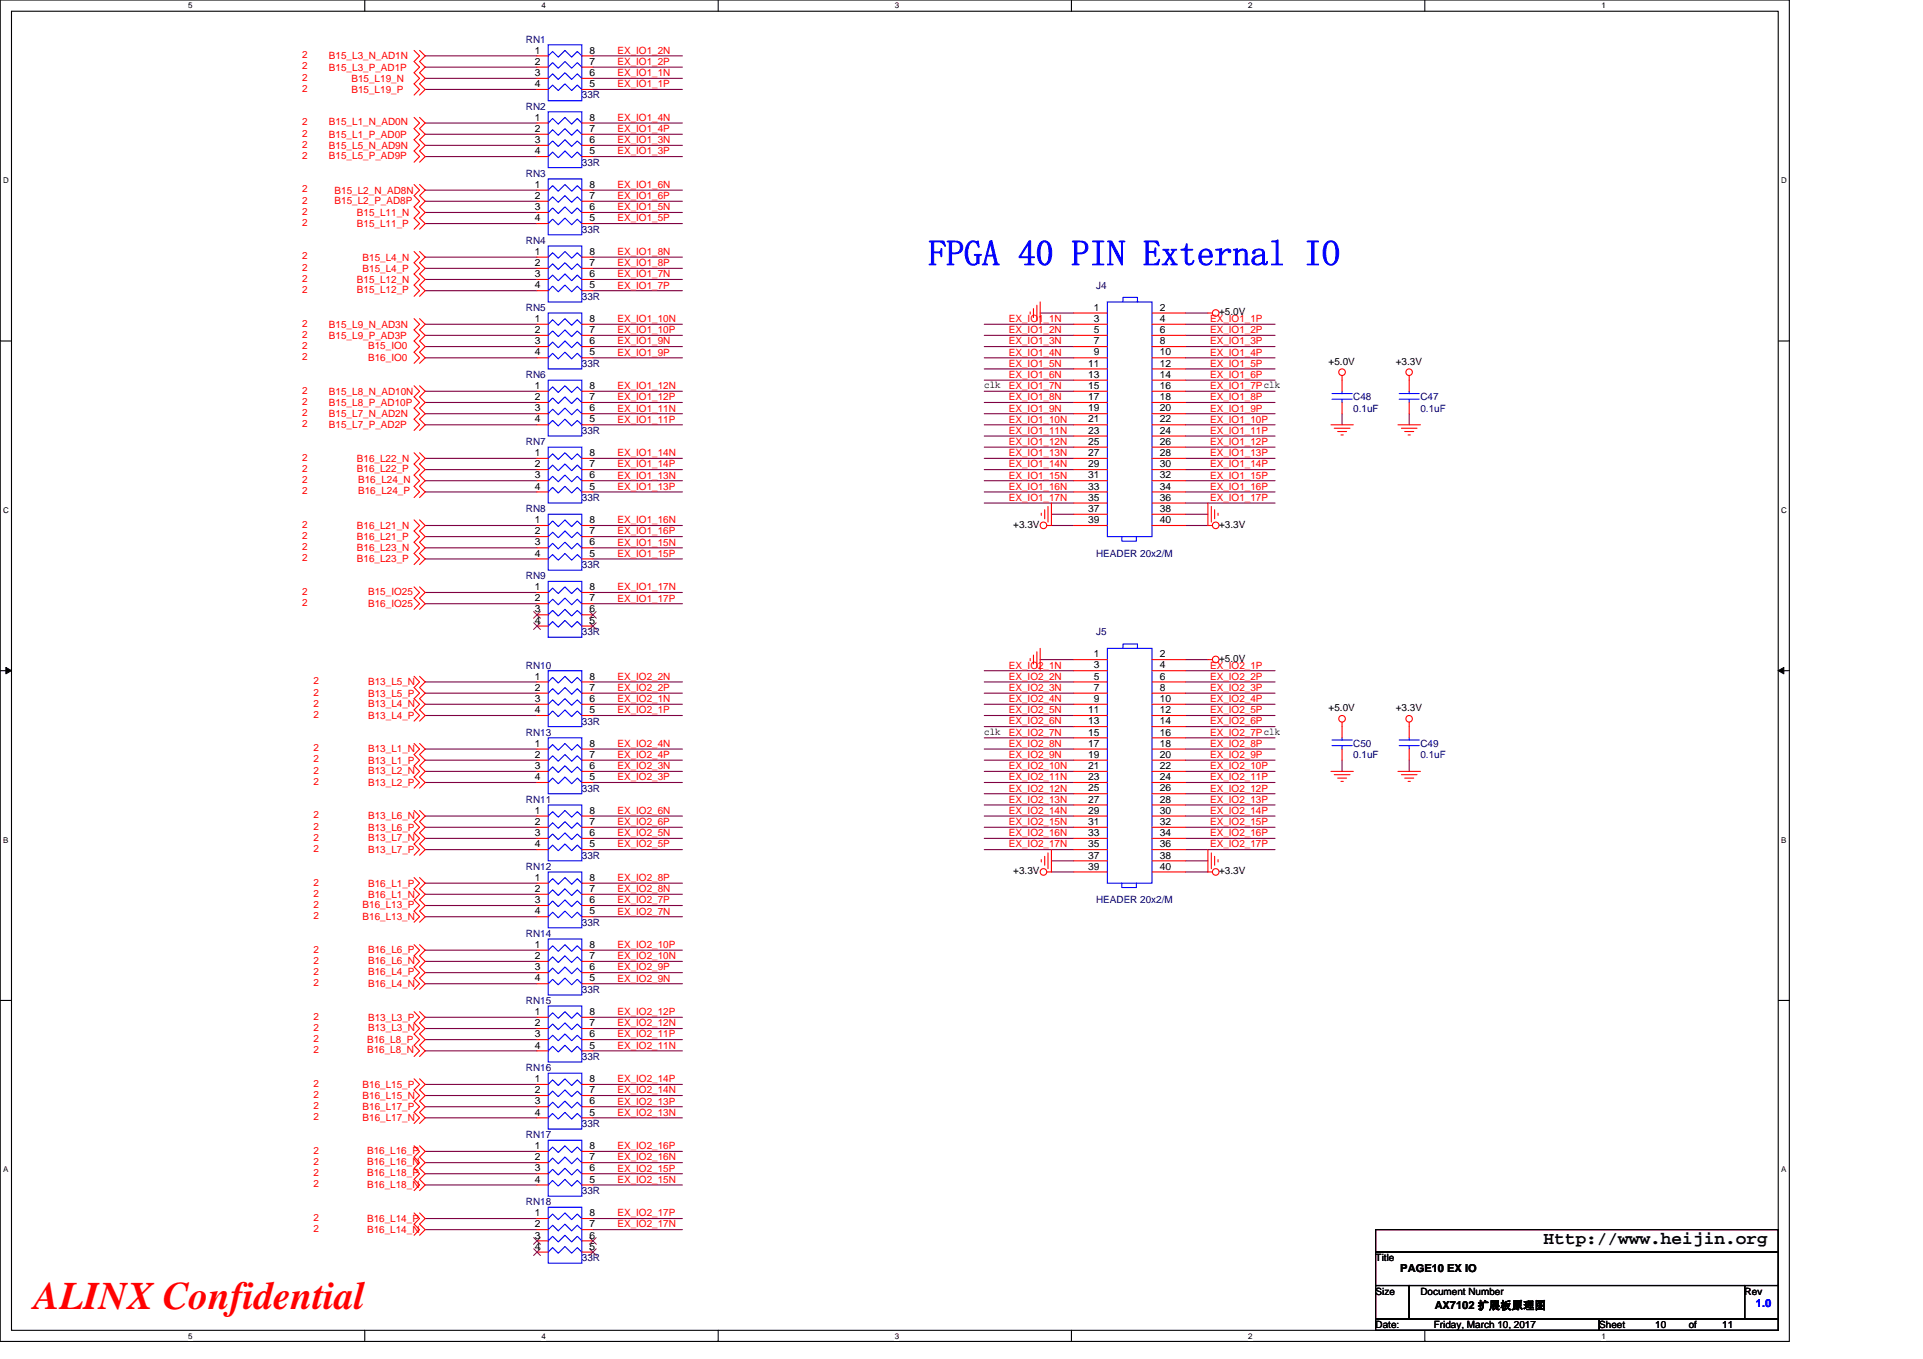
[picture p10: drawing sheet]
<svg xmlns="http://www.w3.org/2000/svg" width="297mm" height="210mm" viewBox="0 0 297 210" stroke-linecap="round" stroke-linejoin="round" font-family="sans-serif">
<path d="M0 0h276.4v207.3h-276.4zM1.8 1.7h272.9v203.8h-272.9z" fill="none" stroke="#000" stroke-width=".17"/>
<g fill="#fff">
<path d="M29.1 .2h.6v1.4h-.6z"/>
<path d="M29.1 205.7h.6v1.4h-.6z"/>
</g>
<path d="M56.3 0v1.7M56.3 205.5v1.8" fill="none" stroke="#000" stroke-width=".17"/>
<g fill="#fff">
<path d="M83.6 .2h.7v1.4h-.7z"/>
<path d="M83.6 205.7h.7v1.4h-.7z"/>
</g>
<path d="M110.9 0v1.7M110.9 205.5v1.8" fill="none" stroke="#000" stroke-width=".17"/>
<g fill="#fff">
<path d="M138.2 .2h.7v1.4h-.7z"/>
<path d="M138.2 205.7h.7v1.4h-.7z"/>
</g>
<path d="M165.5 0v1.7M165.5 205.5v1.8" fill="none" stroke="#000" stroke-width=".17"/>
<g fill="#fff">
<path d="M192.8 .2h.6v1.4h-.6z"/>
<path d="M192.8 205.7h.6v1.4h-.6z"/>
</g>
<path d="M220.1 0v1.7M220.1 205.5v1.8" fill="none" stroke="#000" stroke-width=".17"/>
<g fill="#fff">
<path d="M247.4 .2h.6v1.4h-.6z"/>
<path d="M247.4 205.7h.6v1.4h-.6z"/>
<path d="M.5 27.2h.8v1.4h-.8z"/>
<path d="M275.1 27.2h.9v1.4h-.9z"/>
<path d="M.5 78.1h.8v1.4h-.8z"/>
<path d="M275.1 78.1h.9v1.4h-.9z"/>
</g>
<path d="M0 52.7h1.8M274.7 52.7h1.7" fill="none" stroke="#000" stroke-width=".17"/>
<g fill="#fff">
<path d="M.5 129.1h.8v1.4h-.8z"/>
<path d="M275.1 129.1h.8v1.4h-.8z"/>
</g>
<path d="M0 103.6h1.8M274.7 103.6h1.7" fill="none" stroke="#000" stroke-width=".17"/>
<path d="M.9 103.1l.9 .5-.9 .5zM274.7 103.6l.8-.5v1z" fill="#000" stroke="#000" stroke-width=".15"/>
<g fill="#fff">
<path d="M.5 180h.8v1.4h-.8z"/>
<path d="M275.1 180h.8v1.4h-.8z"/>
</g>
<path d="M0 154.6h1.8M274.7 154.6h1.7M212.5 190h62.2v3.5h-62.2zM212.5 193.5h62.2v5.1h-62.2zM212.5 198.6h5.2v5.2h-5.2zM217.7 198.6h51.8v5.2h-51.8zM269.5 198.6h5.2v5.2h-5.2zM212.5 203.8h34.5v1.7h-34.5zM247 203.8h27.7v1.7h-27.7z" fill="none" stroke="#000" stroke-width=".17"/>
<g fill="none" stroke="#800040" stroke-width=".17">
<path d="M65.7 12.1h17.2M65.7 13.8h17.2M65.7 10.4h17.2M65.7 8.6h17.2M65.7 19h17.2M91.6 13.8h13.8M91.6 12.1h13.8M91.6 10.4h13.8M91.6 8.6h13.8M91.6 19h13.8M65.7 20.7h17.2M65.7 22.5h17.2"/>
<path d="M65.7 24.2h17.2M65.7 34.5h17.2M65.7 32.8h17.2M65.7 39.7h17.2M65.7 29.4h17.2M65.7 31.1h17.2M91.6 24.2h13.8M91.6 22.5h13.8M91.6 20.7h13.8M91.6 34.5h13.8M91.6 32.8h13.8M91.6 39.7h13.8"/>
<path d="M91.6 31.1h13.8M91.6 29.4h13.8M65.7 41.5h17.2M65.7 43.2h17.2M65.7 44.9h17.2M65.7 51.8h17.2M65.7 50.1h17.2M65.7 53.6h17.2M65.7 55.3h17.2M91.6 44.9h13.8M91.6 43.2h13.8M91.6 41.5h13.8"/>
<path d="M91.6 55.3h13.8M91.6 53.6h13.8M91.6 51.8h13.8M91.6 50.1h13.8M152 50.1h13.9M152 51.8h13.9M152 53.6h13.9M152 55.3h13.9M152 57h13.9M152 58.7h13.9M160.7 48.4h5.2M183.1 48.4h3.5"/>
<path d="M183.1 50.1h13.9M183.1 51.8h13.9M183.1 53.6h13.9M183.1 55.3h13.9M183.1 57h13.9M183.1 58.7h13.9M65.7 76h17.2M65.7 74.3h17.2M65.7 60.5h17.2M65.7 62.2h17.2M65.7 63.9h17.2M65.7 65.6h17.2"/>
<path d="M65.7 70.8h17.2M65.7 72.6h17.2M91.6 65.6h13.8M91.6 63.9h13.8M91.6 62.2h13.8M91.6 60.5h13.8M91.6 76h13.8M91.6 74.3h13.8M91.6 72.6h13.8M91.6 70.8h13.8M152 60.5h13.9M152 62.2h13.9"/>
<path d="M152 63.9h13.9M152 65.6h13.9M152 67.4h13.9M152 69.1h13.9M152 70.8h13.9M152 72.6h13.9M152 74.3h13.9M152 76h13.9M152 77.7h13.9M162.4 79.5h3.5M183.1 79.5h3.5M183.1 60.5h13.9"/>
<path d="M183.1 62.2h13.9M183.1 63.9h13.9M183.1 65.6h13.9M183.1 67.4h13.9M183.1 69.1h13.9M183.1 70.8h13.9M183.1 72.6h13.9M183.1 74.3h13.9M183.1 76h13.9M183.1 77.7h13.9M207.3 63.9v1.7M217.7 63.9v1.7"/>
<path d="M65.7 91.5h17.2M65.7 93.3h17.2M65.7 86.4h17.2M65.7 84.6h17.2M65.7 81.2h17.2M65.7 82.9h17.2M91.6 86.4h13.8M91.6 84.6h13.8M91.6 82.9h13.8M91.6 81.2h13.8M91.6 93.3h13.8M91.6 91.5h13.8"/>
<path d="M162.4 81.2h3.5M183.1 81.2h3.5M65.7 119.2h17.2M65.7 117.5h17.2M65.7 115.7h17.2M65.7 110.6h17.2M65.7 108.8h17.2M65.7 107.1h17.2M65.7 105.4h17.2M91.6 105.4h13.8M91.6 107.1h13.8M91.6 108.8h13.8"/>
<path d="M91.6 110.6h13.8M91.6 115.7h13.8M91.6 117.5h13.8M91.6 119.2h13.8M152 103.6h13.9M152 105.4h13.9M152 107.1h13.9M152 108.8h13.9M152 110.6h13.9M152 112.3h13.9M152 114h13.9M152 115.7h13.9"/>
<path d="M152 117.5h13.9M152 119.2h13.9M160.7 101.9h5.2M183.1 101.9h3.5M183.1 105.4h13.9M183.1 107.1h13.9M183.1 108.8h13.9M183.1 110.6h13.9M183.1 103.6h13.9M183.1 112.3h13.9M183.1 114h13.9M183.1 115.7h13.9"/>
<path d="M183.1 117.5h13.9M183.1 119.2h13.9M207.3 117.5v1.7M217.7 117.5v1.7M65.7 138.2h17.2M65.7 136.5h17.2M65.7 131.3h17.2M65.7 129.5h17.2M65.7 127.8h17.2M65.7 126.1h17.2M65.7 120.9h17.2M65.7 139.9h17.2"/>
<path d="M91.6 136.5h13.8M91.6 138.2h13.8M91.6 139.9h13.8M91.6 120.9h13.8M91.6 126.1h13.8M91.6 127.8h13.8M91.6 129.5h13.8M91.6 131.3h13.8M152 120.9h13.9M152 122.6h13.9M152 124.4h13.9M152 126.1h13.9"/>
<path d="M152 127.8h13.9M152 129.5h13.9M152 131.3h13.9M162.4 134.7h3.5M162.4 133h3.5M183.1 133h3.5M183.1 134.7h3.5M183.1 120.9h13.9M183.1 122.6h13.9M183.1 124.4h13.9M183.1 126.1h13.9M183.1 127.8h13.9"/>
<path d="M183.1 129.5h13.9M183.1 131.3h13.9M65.7 152h17.2M65.7 150.3h17.2M65.7 148.5h17.2M65.7 146.8h17.2M65.7 141.6h17.2M65.7 157.2h17.2M65.7 158.9h17.2M91.6 141.6h13.8M91.6 146.8h13.8M91.6 148.5h13.8"/>
<path d="M91.6 150.3h13.8M91.6 152h13.8M91.6 157.2h13.8M91.6 158.9h13.8M65.7 179.6h17.2M65.7 177.9h17.2M65.7 169.3h17.2M65.7 167.6h17.2M65.7 162.4h17.2M65.7 160.6h17.2M65.7 172.7h17.2M65.7 171h17.2"/>
<path d="M91.6 160.6h13.8M91.6 162.4h13.8M91.6 167.6h13.8M91.6 169.3h13.8M91.6 171h13.8M91.6 172.7h13.8M91.6 177.9h13.8M91.6 179.6h13.8M65.7 190h17.2M65.7 188.3h17.2M65.7 183.1h17.2M65.7 181.4h17.2"/>
<path d="M91.6 188.3h13.8M91.6 190h13.8M91.6 181.4h13.8M91.6 183.1h13.8"/>
</g>
<g fill="none" stroke="#f00" stroke-width=".17">
<path d="M64 7.8l.8 .8-.8 .9 .8 .9-.8 .8 .8 .9-.8 .9 .8 .8-.8 .9M64 18.1l.8 .9-.8 .9 .8 .8-.8 .9 .8 .9-.8 .8 .8 .9-.8 .9M64.8 7.8l.9 .8-.9 .9 .9 .9-.9 .8 .9 .9-.9 .9 .9 .8-.9 .9M64.8 18.1l.9 .9-.9 .9 .9 .8-.9 .9 .9 .9-.9 .8 .9 .9-.9 .9M82.9 19h1.8M82.9 8.6h1.8M82.9 10.4h1.8M82.9 12.1h1.8M82.9 13.8h1.8M89.9 19h1.7M89.9 13.8h1.7M89.9 12.1h1.7"/>
<path d="M89.9 10.4h1.7M89.9 8.6h1.7M64 38.9l.8 .8-.8 .9 .8 .9-.8 .8 .8 .9-.8 .8 .8 .9-.8 .9M64 28.5l.8 .9-.8 .8 .8 .9-.8 .9 .8 .8-.8 .9 .8 .8-.8 .9M64.8 38.9l.9 .8-.9 .9 .9 .9-.9 .8 .9 .9-.9 .8 .9 .9-.9 .9M64.8 28.5l.9 .9-.9 .8 .9 .9-.9 .9 .9 .8-.9 .9 .9 .8-.9 .9M82.9 20.7h1.8M82.9 22.5h1.8M82.9 24.2h1.8M82.9 29.4h1.8M82.9 31.1h1.8M82.9 32.8h1.8"/>
<path d="M82.9 34.5h1.8M82.9 39.7h1.8M89.9 24.2h1.7M89.9 22.5h1.7M89.9 20.7h1.7M89.9 34.5h1.7M89.9 32.8h1.7M89.9 31.1h1.7M89.9 29.4h1.7M89.9 39.7h1.7M64 59.6l.8 .9-.8 .8 .8 .9-.8 .9 .8 .8-.8 .9 .8 .8-.8 .9M64 49.2l.8 .9-.8 .9 .8 .8-.8 .9 .8 .9-.8 .8 .8 .9-.8 .8"/>
<path d="M64.8 59.6l.9 .9-.9 .8 .9 .9-.9 .9 .9 .8-.9 .9 .9 .8-.9 .9M64.8 49.2l.9 .9-.9 .9 .9 .8-.9 .9 .9 .9-.9 .8 .9 .9-.9 .8M82.9 41.5h1.8M82.9 43.2h1.8M82.9 44.9h1.8M82.9 50.1h1.8M82.9 51.8h1.8M82.9 53.6h1.8M82.9 55.3h1.8M89.9 44.9h1.7M89.9 43.2h1.7M89.9 41.5h1.7"/>
<path d="M89.9 55.3h1.7M89.9 53.6h1.7M89.9 51.8h1.7M89.9 50.1h1.7M159.1 48.2v.3M159.6 47.7v1.4M160.2 47.2v2.4M160.7 46.7v3.4M165.9 48.4h5.1M165.9 50.1h5.1M165.9 51.8h5.1M165.9 53.6h5.1"/>
<path d="M165.9 55.3h5.1M165.9 57h5.1M165.9 58.7h5.1M177.9 48.4h5.2M177.9 50.1h5.2M177.9 51.8h5.2M177.9 53.6h5.2M177.9 55.3h5.2M177.9 57h5.2M177.9 58.7h5.2M186.6 48.4h.7M207.3 58v2.5"/>
<path d="M217.7 58v2.5M64 70l.8 .8-.8 .9 .8 .9-.8 .8 .8 .9-.8 .8 .8 .9-.8 .9M64.8 70l.9 .8-.9 .9 .9 .9-.9 .8 .9 .9-.9 .8 .9 .9-.9 .9M82.9 60.5h1.8M82.9 62.2h1.8M82.9 63.9h1.8M82.9 65.6h1.8M82.9 70.8h1.8M82.9 72.6h1.8M82.9 74.3h1.8M82.9 76h1.8M89.9 65.6h1.7"/>
<path d="M89.9 63.9h1.7M89.9 62.2h1.7M89.9 60.5h1.7M89.9 76h1.7M89.9 74.3h1.7M89.9 72.6h1.7M89.9 70.8h1.7M160.8 79.3v.3M161.4 78.8v1.4M161.9 78.3v2.4M162.4 77.7v3.5h-.7M165.9 60.5h5.1"/>
<path d="M165.9 62.2h5.1M165.9 63.9h5.1M165.9 65.6h5.1M165.9 67.4h5.1M165.9 69.1h5.1M165.9 70.8h5.1M165.9 72.6h5.1M165.9 74.3h5.1M165.9 76h5.1M165.9 77.7h5.1M165.9 79.5h5.1M177.9 60.5h5.2"/>
<path d="M177.9 62.2h5.2M177.9 63.9h5.2M177.9 65.6h5.2M177.9 67.4h5.2M177.9 69.1h5.2M177.9 70.8h5.2M177.9 72.6h5.2M177.9 74.3h5.2M177.9 76h5.2M177.9 77.7h5.2M177.9 79.5h5.2M186.6 77.7v3.5h.7"/>
<path d="M187.1 78.3v2.4M187.6 78.8v1.4M188.1 79.3v.3M205.6 65.6h3.4M206.1 66.2h2.4M206.6 66.7h1.4M207.1 67.2h.4M207.3 62.2v1.7M215.9 65.6h3.5M216.5 66.2h2.4M217 66.7h1.4M217.5 67.2h.3"/>
<path d="M217.7 62.2v1.7M64 90.7l.8 .8-.8 .9 .8 .9-.8 .8M64 80.3l.8 .9-.8 .8 .8 .9-.8 .9 .8 .8-.8 .9 .8 .9-.8 .8M64.8 90.7l.9 .8-.9 .9 .9 .9-.9 .8M64.8 80.3l.9 .9-.9 .8 .9 .9-.9 .9 .9 .8-.9 .9 .9 .9-.9 .8M82.9 91.5h1.8M82.9 93.3h1.8M82.9 95h1.8M82.9 96.7h1.8M82.9 81.2h1.8M82.9 82.9h1.8M82.9 84.6h1.8"/>
<path d="M82.9 86.4h1.8M89.9 96.7h1.7M89.9 95h1.7M89.9 93.3h1.7M89.9 91.5h1.7M89.9 86.4h1.7M89.9 84.6h1.7M89.9 82.9h1.7M89.9 81.2h1.7M165.9 81.2h5.1M177.9 81.2h5.2M64 114.9l.8 .8-.8 .9 .8 .9-.8 .8 .8 .9-.8 .9 .8 .8-.8 .9"/>
<path d="M64 104.5l.8 .9-.8 .8 .8 .9-.8 .9 .8 .8-.8 .9 .8 .9-.8 .8M64.8 114.9l.9 .8-.9 .9 .9 .9-.9 .8 .9 .9-.9 .9 .9 .8-.9 .9M64.8 104.5l.9 .9-.9 .8 .9 .9-.9 .9 .9 .8-.9 .9 .9 .9-.9 .8M82.9 115.7h1.8M82.9 117.5h1.8M82.9 119.2h1.8M82.9 105.4h1.8M82.9 107.1h1.8M82.9 108.8h1.8M82.9 110.6h1.8M89.9 119.2h1.7M89.9 117.5h1.7"/>
<path d="M89.9 115.7h1.7M89.9 110.6h1.7M89.9 108.8h1.7M89.9 107.1h1.7M89.9 105.4h1.7M159.1 101.7v.4M159.6 101.2v1.4M160.2 100.7v2.4M160.7 100.2v3.4M165.9 101.9h5.1M165.9 103.6h5.1M165.9 105.4h5.1"/>
<path d="M165.9 107.1h5.1M165.9 108.8h5.1M165.9 110.6h5.1M165.9 112.3h5.1M165.9 114h5.1M165.9 115.7h5.1M165.9 117.5h5.1M165.9 119.2h5.1M177.9 101.9h5.2M177.9 103.6h5.2M177.9 105.4h5.2M177.9 107.1h5.2"/>
<path d="M177.9 108.8h5.2M177.9 110.6h5.2M177.9 112.3h5.2M177.9 114h5.2M177.9 115.7h5.2M177.9 117.5h5.2M177.9 119.2h5.2M186.6 101.9h.7M205.6 119.2h3.4M206.1 119.7h2.4M207.3 111.6v2.4M207.3 115.7v1.8"/>
<path d="M215.9 119.2h3.5M216.5 119.7h2.4M217.7 111.6v2.4M217.7 115.7v1.8M64 135.6l.8 .9-.8 .8 .8 .9-.8 .8 .8 .9-.8 .9 .8 .8-.8 .9M64 125.2l.8 .9-.8 .9 .8 .8-.8 .9 .8 .8-.8 .9 .8 .9-.8 .8M64.8 135.6l.9 .9-.9 .8 .9 .9-.9 .8 .9 .9-.9 .9 .9 .8-.9 .9M64.8 125.2l.9 .9-.9 .9 .9 .8-.9 .9 .9 .8-.9 .9 .9 .9-.9 .8M82.9 136.5h1.8M82.9 138.2h1.8M82.9 139.9h1.8M82.9 120.9h1.8"/>
<path d="M82.9 126.1h1.8M82.9 127.8h1.8M82.9 129.5h1.8M82.9 131.3h1.8M89.9 139.9h1.7M89.9 138.2h1.7M89.9 136.5h1.7M89.9 120.9h1.7M89.9 131.3h1.7M89.9 129.5h1.7M89.9 127.8h1.7M89.9 126.1h1.7"/>
<path d="M160.8 132.8v.4M161.4 132.3v1.4M161.9 131.8v2.4M162.4 131.3v3.4h-.7M165.9 120.9h5.1M165.9 122.6h5.1M165.9 124.4h5.1M165.9 126.1h5.1M165.9 127.8h5.1M165.9 129.5h5.1M165.9 131.3h5.1M165.9 133h5.1"/>
<path d="M165.9 134.7h5.1M177.9 120.9h5.2M177.9 122.6h5.2M177.9 124.4h5.2M177.9 126.1h5.2M177.9 127.8h5.2M177.9 129.5h5.2M177.9 131.3h5.2M177.9 133h5.2M177.9 134.7h5.2M186.6 131.3v3.4h.7M187.1 131.8v2.4"/>
<path d="M187.6 132.3v1.4M188.1 132.8v.4M206.6 120.2h1.4M207.1 120.7h.4M217 120.2h1.4M217.5 120.7h.3M64 146l.8 .8-.8 .9 .8 .8-.8 .9 .8 .9-.8 .8 .8 .9-.8 .9M64 156.3l.8 .9-.8 .9 .8 .8-.8 .9 .8 .8-.8 .9 .8 .9-.8 .8M64.8 146l.9 .8-.9 .9 .9 .8-.9 .9 .9 .9-.9 .8 .9 .9-.9 .9M64.8 156.3l.9 .9-.9 .9 .9 .8-.9 .9 .9 .8-.9 .9 .9 .9-.9 .8M82.9 141.6h1.8M82.9 146.8h1.8"/>
<path d="M82.9 148.5h1.8M82.9 150.3h1.8M82.9 152h1.8M82.9 157.2h1.8M82.9 158.9h1.8M89.9 141.6h1.7M89.9 152h1.7M89.9 150.3h1.7M89.9 148.5h1.7M89.9 146.8h1.7M89.9 158.9h1.7M89.9 157.2h1.7"/>
<path d="M64 177l.8 .9-.8 .9 .8 .8-.8 .9 .8 .9-.8 .8 .8 .9-.8 .9M64 166.7l.8 .9-.8 .8 .8 .9-.8 .8 .8 .9-.8 .9 .8 .8-.8 .9M64.8 177l.9 .9-.9 .9 .9 .8-.9 .9 .9 .9-.9 .8 .9 .9-.9 .9M64.8 166.7l.9 .9-.9 .8 .9 .9-.9 .8 .9 .9-.9 .9 .9 .8-.9 .9M82.9 177.9h1.8M82.9 179.6h1.8M82.9 160.6h1.8M82.9 162.4h1.8M82.9 167.6h1.8M82.9 169.3h1.8M82.9 171h1.8M82.9 172.7h1.8"/>
<path d="M89.9 179.6h1.7M89.9 177.9h1.7M89.9 162.4h1.7M89.9 160.6h1.7M89.9 172.7h1.7M89.9 171h1.7M89.9 169.3h1.7M89.9 167.6h1.7M64 187.4l.8 .9-.8 .8 .8 .9-.8 .9M64.8 187.4l.9 .9-.9 .8 .9 .9-.9 .9M82.9 181.4h1.8M82.9 183.1h1.8"/>
<path d="M82.9 188.3h1.8M82.9 190h1.8M82.9 191.7h1.8M82.9 193.5h1.8M89.9 183.1h1.7M89.9 181.4h1.7M89.9 193.5h1.7M89.9 191.7h1.7M89.9 190h1.7M89.9 188.3h1.7"/>
<circle cx="187.8" cy="48.4" r=".51"/>
<circle cx="207.3" cy="57.5" r=".51"/>
<circle cx="217.7" cy="57.5" r=".51"/>
<circle cx="161.2" cy="81.2" r=".51"/>
<circle cx="187.8" cy="81.2" r=".51"/>
<circle cx="187.8" cy="101.9" r=".51"/>
<circle cx="207.3" cy="111.1" r=".51"/>
<circle cx="217.7" cy="111.1" r=".51"/>
<circle cx="161.2" cy="134.7" r=".51"/>
<circle cx="187.8" cy="134.7" r=".51"/>
</g>
<g fill="none" stroke="#00f" stroke-width=".17">
<path d="M84.7 19l.7-.7 .8 .9 1.1-1.1 1 1.1 .9-.9 .7 .7M84.7 8.6l.7-.6 .8 .8 1.1-1 1 1 .9-.8 .7 .6M84.7 10.4l.7-.7 .8 .8 1.1-1 1 1 .9-.8 .7 .7M84.7 12.1l.7-.7 .8 .9 1.1-1.1 1 1.1 .9-.9 .7 .7M84.7 13.8l.7-.7 .8 .9 1.1-1 1 1 .9-.9 .7 .7M84.7 17.3h5.2v8.6h-5.2zM84.7 6.9h5.2v8.7h-5.2zM84.7 20.7l.7-.7 .8 .9 1.1-1 1 1 .9-.9 .7 .7M84.7 22.5l.7-.7 .8 .8 1.1-1 1 1 .9-.8 .7 .7M84.7 24.2l.7-.7 .8 .9 1.1-1.1 1 1.1 .9-.9 .7 .7M84.7 29.4l.7-.7 .8 .8 1.1-1 1 1 .9-.8 .7 .7M84.7 31.1l.7-.7 .8 .9 1.1-1.1 1 1.1 .9-.9 .7 .7"/>
<path d="M84.7 32.8l.7-.7 .8 .9 1.1-1 1 1 .9-.9 .7 .7M84.7 34.5l.7-.6 .8 .8 1.1-1 1 1 .9-.8 .7 .6M84.7 39.7l.7-.6 .8 .8 1.1-1 1 1 .9-.8 .7 .6M84.7 27.6h5.2v8.7h-5.2zM84.7 38h5.2v8.7h-5.2zM84.7 41.5l.7-.7 .8 .8 1.1-1 1 1 .9-.8 .7 .7M84.7 43.2l.7-.7 .8 .9 1.1-1.1 1 1.1 .9-.9 .7 .7M84.7 44.9l.7-.7 .8 .9 1.1-1.1 1 1.1 .9-.9 .7 .7M84.7 50.1l.7-.7 .8 .9 1.1-1.1 1 1.1 .9-.9 .7 .7M84.7 51.8l.7-.7 .8 .9 1.1-1 1 1 .9-.9 .7 .7M84.7 53.6l.7-.7 .8 .8 1.1-1 1 1 .9-.8 .7 .7M84.7 55.3l.7-.7 .8 .9 1.1-1.1 1 1.1 .9-.9 .7 .7"/>
<path d="M84.7 58.7h5.2v8.7h-5.2zM84.7 48.4h5.2v8.6h-5.2zM171 46.7h6.9v36.2h-6.9zM173.5 46.7v-.7h2.2v.7M84.7 60.5l.7-.7 .8 .8 1.1-1 1 1 .9-.8 .7 .7M84.7 62.2l.7-.7 .8 .9 1.1-1.1 1 1.1 .9-.9 .7 .7M84.7 63.9l.7-.7 .8 .9 1.1-1 1 1 .9-.9 .7 .7M84.7 65.6l.7-.6 .8 .8 1.1-1 1 1 .9-.8 .7 .6M84.7 70.8l.7-.7 .8 .9 1.1-1 1 1 .9-.9 .7 .7M84.7 72.6l.7-.7 .8 .8 1.1-1 1 1 .9-.8 .7 .7M84.7 74.3l.7-.7 .8 .8 1.1-1 1 1 .9-.8 .7 .7M84.7 76l.7-.7 .8 .9 1.1-1.1 1 1.1 .9-.9 .7 .7"/>
<path d="M84.7 69.1h5.2v8.6h-5.2zM84.7 79.5h5.2v8.6h-5.2zM205.8 61.7h3.1M205.8 60.8h3.1M207.3 60.5v.3M207.3 61.7v.5M216.1 61.7h3.1M216.1 60.8h3.1M217.7 60.5v.3M217.7 61.7v.5M84.7 91.5l.7-.6 .8 .8 1.1-1 1 1 .9-.8 .7 .6M84.7 93.3l.7-.7 .8 .9 1.1-1.1 1 1.1 .9-.9 .7 .7"/>
<path d="M84.7 95l.7-.7 .8 .9 1.1-1.1 1 1.1 .9-.9 .7 .7M84.7 96.7l.7-.7 .8 .9 1.1-1 1 1 .9-.9 .7 .7M84.7 81.2l.7-.7 .8 .9 1.1-1.1 1 1.1 .9-.9 .7 .7M84.7 82.9l.7-.7 .8 .9 1.1-1.1 1 1.1 .9-.9 .7 .7M84.7 84.6l.7-.7 .8 .9 1.1-1 1 1 .9-.9 .7 .7M84.7 86.4l.7-.7 .8 .9 1.1-1.1 1 1.1 .9-.9 .7 .7M84.7 89.8h5.2v8.7h-5.2zM173.3 82.9v.7h2.2v-.7M84.7 115.7l.7-.7 .8 .9 1.1-1 1 1 .9-.9 .7 .7M84.7 117.5l.7-.7 .8 .8 1.1-1 1 1 .9-.8 .7 .7M84.7 119.2l.7-.7 .8 .9 1.1-1.1 1 1.1 .9-.9 .7 .7M84.7 105.4l.7-.7 .8 .8 1.1-1 1 1 .9-.8 .7 .7"/>
<path d="M84.7 107.1l.7-.7 .8 .9 1.1-1.1 1 1.1 .9-.9 .7 .7M84.7 108.8l.7-.7 .8 .9 1.1-1.1 1 1.1 .9-.9 .7 .7M84.7 110.6l.7-.7 .8 .8 1.1-1 1 1 .9-.8 .7 .7M84.7 114h5.2v8.6h-5.2zM84.7 103.6h5.2v8.7h-5.2zM171 100.2h6.9v36.3h-6.9zM173.5 100.2v-.7h2.2v.7M205.8 115.2h3.1M205.8 114.3h3.1M207.3 114v.3M207.3 115.2v.5M216.1 115.2h3.1"/>
<path d="M216.1 114.3h3.1M217.7 114v.3M217.7 115.2v.5M84.7 136.5l.7-.7 .8 .8 1.1-1 1 1 .9-.8 .7 .7M84.7 138.2l.7-.7 .8 .9 1.1-1.1 1 1.1 .9-.9 .7 .7M84.7 139.9l.7-.7 .8 .9 1.1-1.1 1 1.1 .9-.9 .7 .7M84.7 120.9l.7-.7 .8 .9 1.1-1 1 1 .9-.9 .7 .7M84.7 126.1l.7-.7 .8 .9 1.1-1.1 1 1.1 .9-.9 .7 .7M84.7 127.8l.7-.7 .8 .9 1.1-1 1 1 .9-.9 .7 .7M84.7 129.5l.7-.6 .8 .8 1.1-1 1 1 .9-.8 .7 .6M84.7 131.3l.7-.7 .8 .8 1.1-1 1 1 .9-.8 .7 .7M84.7 134.7h5.2v8.7h-5.2z"/>
<path d="M84.7 124.4h5.2v8.6h-5.2zM173.3 136.5v.6h2.2v-.6M84.7 141.6l.7-.7 .8 .9 1.1-1 1 1 .9-.9 .7 .7M84.7 146.8l.7-.7 .8 .9 1.1-1 1 1 .9-.9 .7 .7M84.7 148.5l.7-.7 .8 .9 1.1-1 1 1 .9-.9 .7 .7M84.7 150.3l.7-.7 .8 .9 1.1-1.1 1 1.1 .9-.9 .7 .7M84.7 152l.7-.7 .8 .9 1.1-1.1 1 1.1 .9-.9 .7 .7M84.7 157.2l.7-.7 .8 .9 1.1-1.1 1 1.1 .9-.9 .7 .7M84.7 158.9l.7-.7 .8 .9 1.1-1 1 1 .9-.9 .7 .7M84.7 145.1h5.2v8.6h-5.2zM84.7 155.4h5.2v8.7h-5.2zM84.7 177.9l.7-.7 .8 .9 1.1-1.1 1 1.1 .9-.9 .7 .7"/>
<path d="M84.7 179.6l.7-.7 .8 .9 1.1-1 1 1 .9-.9 .7 .7M84.7 160.6l.7-.6 .8 .8 1.1-1 1 1 .9-.8 .7 .6M84.7 162.4l.7-.7 .8 .8 1.1-1 1 1 .9-.8 .7 .7M84.7 167.6l.7-.7 .8 .8 1.1-1 1 1 .9-.8 .7 .7M84.7 169.3l.7-.7 .8 .8 1.1-1 1 1 .9-.8 .7 .7M84.7 171l.7-.7 .8 .9 1.1-1.1 1 1.1 .9-.9 .7 .7M84.7 172.7l.7-.7 .8 .9 1.1-1 1 1 .9-.9 .7 .7M84.7 176.2h5.2v8.6h-5.2zM84.7 165.8h5.2v8.7h-5.2zM84.7 181.4l.7-.7 .8 .8 1.1-1 1 1 .9-.8 .7 .7M84.7 183.1l.7-.7 .8 .9 1.1-1.1 1 1.1 .9-.9 .7 .7M84.7 188.3l.7-.7 .8 .8 1.1-1 1 1 .9-.8 .7 .7"/>
<path d="M84.7 190l.7-.7 .8 .9 1.1-1.1 1 1.1 .9-.9 .7 .7M84.7 191.7l.7-.7 .8 .9 1.1-1 1 1 .9-.9 .7 .7M84.7 193.5l.7-.7 .8 .8 1.1-1 1 1 .9-.8 .7 .7M84.7 186.5h5.2v8.7h-5.2z"/>
</g>
<g fill="none" stroke="#804000" stroke-width=".15">
<path d="M82.4 94.5l1.1 1M82.4 96.2l1.1 1.1M83.5 94.5l-1.1 1M83.5 96.2l-1.1 1.1M91.1 96.2l1 1.1M91.1 94.5l1 1M92.1 96.2l-1 1.1M92.1 94.5l-1 1M82.4 191.2l1.1 1.1M82.4 193l1.1 1M83.5 191.2l-1.1 1.1M83.5 193l-1.1 1"/>
<path d="M91.1 193l1 1M91.1 191.2l1 1.1M92.1 193l-1 1M92.1 191.2l-1 1.1"/>
</g>
<text font-size="6" fill="#f00" x="5.2" y="202.3">ALINX Confidential</text>
<text font-size="5.5" fill="#00f" x="143.4" y="41">FPGA 40 PIN External IO</text>
<text font-size="2.8" x="238.4" y="192.3">Http://www.heijin.org</text>
<g font-size="1.7">
<text x="216.3" y="196.6">PAGE10 EX IO</text>
<text x="221.7" y="202.3">AX7102 扩展板原理图</text>
</g>
<text font-size="1.7" fill="#00f" x="271.2" y="202">1.0</text>
<g font-size="1.5" fill="#f00">
<text x="46.7" y="9">2</text>
<text x="46.7" y="10.7">2</text>
<text x="50.8" y="9.2">B15_L3_N_AD1N</text>
<text x="50.8" y="10.9">B15_L3_P_AD1P</text>
<text x="95.4" y="11.8">EX_IO1_1N</text>
<text x="95.4" y="10">EX_IO1_2P</text>
<text x="95.4" y="8.3">EX_IO1_2N</text>
<text x="46.7" y="12.5">2</text>
<text x="46.7" y="14.2">2</text>
<text x="54.3" y="12.6">B15_L19_N</text>
<text x="54.3" y="14.4">B15_L19_P</text>
<text x="95.4" y="13.5">EX_IO1_1P</text>
<text x="46.7" y="19.4">2</text>
<text x="46.7" y="21.1">2</text>
<text x="46.7" y="22.8">2</text>
<text x="50.8" y="19.4">B15_L1_N_AD0N</text>
<text x="50.8" y="21.3">B15_L1_P_AD0P</text>
<text x="50.8" y="23">B15_L5_N_AD9N</text>
<text x="95.4" y="23.9">EX_IO1_3P</text>
<text x="95.4" y="22.1">EX_IO1_3N</text>
<text x="95.4" y="20.4">EX_IO1_4P</text>
<text x="95.4" y="18.7">EX_IO1_4N</text>
<text x="46.7" y="29.7">2</text>
<text x="46.7" y="24.6">2</text>
<text x="50.8" y="24.6">B15_L5_P_AD9P</text>
<text x="51.7" y="29.9">B15_L2_N_AD8N</text>
<text x="95.4" y="29">EX_IO1_6N</text>
<text x="46.7" y="33.2">2</text>
<text x="46.7" y="34.9">2</text>
<text x="46.7" y="31.5">2</text>
<text x="51.7" y="31.5">B15_L2_P_AD8P</text>
<text x="55.1" y="33.4">B15_L11_N</text>
<text x="55.1" y="35.1">B15_L11_P</text>
<text x="95.4" y="34.2">EX_IO1_5P</text>
<text x="95.4" y="32.5">EX_IO1_5N</text>
<text x="95.4" y="30.8">EX_IO1_6P</text>
<text x="46.7" y="41.8">2</text>
<text x="46.7" y="40.1">2</text>
<text x="56" y="42">B15_L4_P</text>
<text x="56" y="40.3">B15_L4_N</text>
<text x="95.4" y="41.1">EX_IO1_8P</text>
<text x="95.4" y="39.4">EX_IO1_8N</text>
<text x="46.7" y="43.5">2</text>
<text x="46.7" y="45.3">2</text>
<text x="55.1" y="43.7">B15_L12_N</text>
<text x="55.1" y="45.3">B15_L12_P</text>
<text x="95.4" y="44.6">EX_IO1_7P</text>
<text x="95.4" y="42.8">EX_IO1_7N</text>
<text x="46.7" y="53.9">2</text>
<text x="46.7" y="50.5">2</text>
<text x="46.7" y="52.2">2</text>
<text x="50.8" y="50.6">B15_L9_N_AD3N</text>
<text x="50.8" y="52.4">B15_L9_P_AD3P</text>
<text x="56.9" y="53.9">B15_IO0</text>
<text x="95.4" y="53.2">EX_IO1_9N</text>
<text x="95.4" y="51.5">EX_IO1_10P</text>
<text x="95.4" y="49.8">EX_IO1_10N</text>
<text x="155.8" y="49.8">EX_IO1_1N</text>
<text x="155.8" y="51.5">EX_IO1_2N</text>
<text x="155.8" y="53.2">EX_IO1_3N</text>
<text x="186.9" y="49.8">EX_IO1_1P</text>
<text x="186.9" y="51.5">EX_IO1_2P</text>
<text x="186.9" y="53.2">EX_IO1_3P</text>
<text x="46.7" y="55.6">2</text>
<text x="56.9" y="55.8">B16_IO0</text>
<text x="95.4" y="54.9">EX_IO1_9P</text>
<text x="155.8" y="54.9">EX_IO1_4N</text>
<text x="155.8" y="56.7">EX_IO1_5N</text>
<text x="155.8" y="58.4">EX_IO1_6N</text>
<text x="186.9" y="54.9">EX_IO1_4P</text>
<text x="186.9" y="56.7">EX_IO1_5P</text>
<text x="186.9" y="58.4">EX_IO1_6P</text>
<text x="46.7" y="60.8">2</text>
<text x="46.7" y="62.5">2</text>
<text x="46.7" y="64.3">2</text>
<text x="46.7" y="66">2</text>
<text x="50.8" y="61">B15_L8_N_AD10N</text>
<text x="50.8" y="62.7">B15_L8_P_AD10P</text>
<text x="50.8" y="64.5">B15_L7_N_AD2N</text>
<text x="95.4" y="65.3">EX_IO1_11P</text>
<text x="95.4" y="63.6">EX_IO1_11N</text>
<text x="95.4" y="61.8">EX_IO1_12P</text>
<text x="95.4" y="60.1">EX_IO1_12N</text>
<text x="155.8" y="60.1">EX_IO1_7N</text>
<text x="155.8" y="61.8">EX_IO1_8N</text>
<text x="155.8" y="63.6">EX_IO1_9N</text>
<text x="155.8" y="65.3">EX_IO1_10N</text>
<text x="186.9" y="60.1">EX_IO1_7Pclk</text>
<text x="186.9" y="61.8">EX_IO1_8P</text>
<text x="186.9" y="63.6">EX_IO1_9P</text>
<text x="186.9" y="65.3">EX_IO1_10P</text>
<text x="46.7" y="71.2">2</text>
<text x="50.8" y="66.2">B15_L7_P_AD2P</text>
<text x="55.1" y="71.4">B16_L22_N</text>
<text x="95.4" y="70.5">EX_IO1_14N</text>
<text x="155.8" y="67">EX_IO1_11N</text>
<text x="155.8" y="68.7">EX_IO1_12N</text>
<text x="155.8" y="70.5">EX_IO1_13N</text>
<text x="186.9" y="67">EX_IO1_11P</text>
<text x="186.9" y="68.7">EX_IO1_12P</text>
<text x="186.9" y="70.5">EX_IO1_13P</text>
<text x="46.7" y="72.9">2</text>
<text x="46.7" y="76.4">2</text>
<text x="46.7" y="74.6">2</text>
<text x="55.1" y="72.9">B16_L22_P</text>
<text x="55.3" y="76.4">B16_L24_P</text>
<text x="55.3" y="74.6">B16_L24_N</text>
<text x="95.4" y="75.7">EX_IO1_13P</text>
<text x="95.4" y="73.9">EX_IO1_13N</text>
<text x="95.4" y="72.2">EX_IO1_14P</text>
<text x="155.8" y="72.2">EX_IO1_14N</text>
<text x="155.8" y="73.9">EX_IO1_15N</text>
<text x="155.8" y="75.7">EX_IO1_16N</text>
<text x="155.8" y="77.4">EX_IO1_17N</text>
<text x="186.9" y="72.2">EX_IO1_14P</text>
<text x="186.9" y="73.9">EX_IO1_15P</text>
<text x="186.9" y="75.7">EX_IO1_16P</text>
<text x="186.9" y="77.4">EX_IO1_17P</text>
<text x="46.7" y="81.6">2</text>
<text x="46.7" y="83.3">2</text>
<text x="55.1" y="81.7">B16_L21_N</text>
<text x="55.1" y="83.4">B16_L21_P</text>
<text x="95.4" y="82.6">EX_IO1_16P</text>
<text x="95.4" y="80.9">EX_IO1_16N</text>
<text x="46.7" y="86.7">2</text>
<text x="46.7" y="85">2</text>
<text x="55.1" y="86.9">B16_L23_P</text>
<text x="55.1" y="85.2">B16_L23_N</text>
<text x="95.4" y="86">EX_IO1_15P</text>
<text x="95.4" y="84.3">EX_IO1_15N</text>
<text x="46.7" y="91.9">2</text>
<text x="46.7" y="93.6">2</text>
<text x="56.9" y="91.9">B15_IO25</text>
<text x="56.9" y="93.8">B16_IO25</text>
<text x="95.4" y="92.9">EX_IO1_17P</text>
<text x="95.4" y="91.2">EX_IO1_17N</text>
<text x="48.4" y="107.5">2</text>
<text x="48.4" y="105.7">2</text>
<text x="56.9" y="107.6">B13_L5_P</text>
<text x="56.9" y="105.9">B13_L5_N</text>
<text x="95.4" y="105">EX_IO2_2N</text>
<text x="95.4" y="106.8">EX_IO2_2P</text>
<text x="155.8" y="103.3">EX_IO2_1N</text>
<text x="155.8" y="105">EX_IO2_2N</text>
<text x="155.8" y="106.8">EX_IO2_3N</text>
<text x="186.9" y="105">EX_IO2_2P</text>
<text x="186.9" y="106.8">EX_IO2_3P</text>
<text x="186.9" y="103.3">EX_IO2_1P</text>
<text x="48.4" y="109.2">2</text>
<text x="48.4" y="110.9">2</text>
<text x="56.9" y="109.2">B13_L4_N</text>
<text x="56.9" y="111.1">B13_L4_P</text>
<text x="95.4" y="108.5">EX_IO2_1N</text>
<text x="95.4" y="110.2">EX_IO2_1P</text>
<text x="155.8" y="108.5">EX_IO2_4N</text>
<text x="155.8" y="110.2">EX_IO2_5N</text>
<text x="155.8" y="111.9">EX_IO2_6N</text>
<text x="155.8" y="113.7">EX_IO2_7N</text>
<text x="186.9" y="108.5">EX_IO2_4P</text>
<text x="186.9" y="110.2">EX_IO2_5P</text>
<text x="186.9" y="111.9">EX_IO2_6P</text>
<text x="186.9" y="113.7">EX_IO2_7Pclk</text>
<text x="48.4" y="119.5">2</text>
<text x="48.4" y="117.8">2</text>
<text x="48.4" y="116.1">2</text>
<text x="56.9" y="119.5">B13_L2_N</text>
<text x="56.9" y="118">B13_L1_P</text>
<text x="56.9" y="116.3">B13_L1_N</text>
<text x="95.4" y="115.4">EX_IO2_4N</text>
<text x="95.4" y="117.1">EX_IO2_4P</text>
<text x="95.4" y="118.9">EX_IO2_3N</text>
<text x="155.8" y="115.4">EX_IO2_8N</text>
<text x="155.8" y="117.1">EX_IO2_9N</text>
<text x="155.8" y="118.9">EX_IO2_10N</text>
<text x="186.9" y="115.4">EX_IO2_8P</text>
<text x="186.9" y="117.1">EX_IO2_9P</text>
<text x="186.9" y="118.9">EX_IO2_10P</text>
<text x="48.4" y="121.3">2</text>
<text x="56.9" y="121.5">B13_L2_P</text>
<text x="95.4" y="120.6">EX_IO2_3P</text>
<text x="95.4" y="125.8">EX_IO2_6N</text>
<text x="155.8" y="120.6">EX_IO2_11N</text>
<text x="155.8" y="122.3">EX_IO2_12N</text>
<text x="155.8" y="124">EX_IO2_13N</text>
<text x="155.8" y="125.8">EX_IO2_14N</text>
<text x="186.9" y="120.6">EX_IO2_11P</text>
<text x="186.9" y="122.3">EX_IO2_12P</text>
<text x="186.9" y="124">EX_IO2_13P</text>
<text x="186.9" y="125.8">EX_IO2_14P</text>
<text x="48.4" y="129.9">2</text>
<text x="48.4" y="131.6">2</text>
<text x="48.4" y="128.2">2</text>
<text x="48.4" y="126.4">2</text>
<text x="56.9" y="129.9">B13_L7_N</text>
<text x="56.9" y="131.8">B13_L7_P</text>
<text x="56.9" y="128.4">B13_L6_P</text>
<text x="56.9" y="126.6">B13_L6_N</text>
<text x="95.4" y="127.5">EX_IO2_6P</text>
<text x="95.4" y="129.2">EX_IO2_5N</text>
<text x="95.4" y="130.9">EX_IO2_5P</text>
<text x="155.8" y="127.5">EX_IO2_15N</text>
<text x="155.8" y="129.2">EX_IO2_16N</text>
<text x="155.8" y="130.9">EX_IO2_17N</text>
<text x="186.9" y="127.5">EX_IO2_15P</text>
<text x="186.9" y="129.2">EX_IO2_16P</text>
<text x="186.9" y="130.9">EX_IO2_17P</text>
<text x="48.4" y="136.8">2</text>
<text x="56.9" y="137">B16_L1_P</text>
<text x="95.4" y="136.1">EX_IO2_8P</text>
<text x="95.4" y="137.8">EX_IO2_8N</text>
<text x="48.4" y="138.5">2</text>
<text x="48.4" y="140.3">2</text>
<text x="48.4" y="142">2</text>
<text x="56" y="140.3">B16_L13_P</text>
<text x="56" y="142.2">B16_L13_N</text>
<text x="56.9" y="138.7">B16_L1_N</text>
<text x="95.4" y="139.6">EX_IO2_7P</text>
<text x="95.4" y="141.3">EX_IO2_7N</text>
<text x="48.4" y="148.9">2</text>
<text x="48.4" y="147.2">2</text>
<text x="56.9" y="148.9">B16_L6_N</text>
<text x="56.9" y="147.2">B16_L6_P</text>
<text x="95.4" y="146.5">EX_IO2_10P</text>
<text x="95.4" y="148.2">EX_IO2_10N</text>
<text x="95.4" y="149.9">EX_IO2_9P</text>
<text x="48.4" y="150.6">2</text>
<text x="48.4" y="152.4">2</text>
<text x="56.9" y="150.6">B16_L4_P</text>
<text x="56.9" y="152.5">B16_L4_N</text>
<text x="95.4" y="151.7">EX_IO2_9N</text>
<text x="48.4" y="159.3">2</text>
<text x="48.4" y="157.5">2</text>
<text x="48.4" y="161">2</text>
<text x="56.7" y="161.2">B16_L8_P</text>
<text x="56.9" y="159.3">B13_L3_N</text>
<text x="56.9" y="157.7">B13_L3_P</text>
<text x="95.4" y="156.8">EX_IO2_12P</text>
<text x="95.4" y="158.6">EX_IO2_12N</text>
<text x="95.4" y="160.3">EX_IO2_11P</text>
<text x="48.4" y="167.9">2</text>
<text x="48.4" y="162.7">2</text>
<text x="56.7" y="162.7">B16_L8_N</text>
<text x="95.4" y="162">EX_IO2_11N</text>
<text x="95.4" y="167.2">EX_IO2_14P</text>
<text x="48.4" y="169.6">2</text>
<text x="48.4" y="173.1">2</text>
<text x="48.4" y="171.4">2</text>
<text x="56" y="169.8">B16_L15_N</text>
<text x="56" y="168.1">B16_L15_P</text>
<text x="56" y="173.3">B16_L17_N</text>
<text x="56" y="171.5">B16_L17_P</text>
<text x="95.4" y="168.9">EX_IO2_14N</text>
<text x="95.4" y="170.7">EX_IO2_13P</text>
<text x="95.4" y="172.4">EX_IO2_13N</text>
<text x="48.4" y="178.3">2</text>
<text x="56.7" y="178.3">B16_L16_P</text>
<text x="95.4" y="177.6">EX_IO2_16P</text>
<text x="95.4" y="179.3">EX_IO2_16N</text>
<text x="48.4" y="180">2</text>
<text x="48.4" y="181.7">2</text>
<text x="48.4" y="183.5">2</text>
<text x="56.7" y="180">B16_L16_N</text>
<text x="56.7" y="181.7">B16_L18_P</text>
<text x="56.7" y="183.6">B16_L18_N</text>
<text x="95.4" y="181">EX_IO2_15P</text>
<text x="95.4" y="182.8">EX_IO2_15N</text>
<text x="48.4" y="190.4">2</text>
<text x="48.4" y="188.6">2</text>
<text x="56.7" y="190.5">B16_L14_N</text>
<text x="56.7" y="188.8">B16_L14_P</text>
<text x="95.4" y="187.9">EX_IO2_17P</text>
<text x="95.4" y="189.7">EX_IO2_17N</text>
</g>
<g font-size="1.5" fill="#000080">
<text x="81.2" y="6.6">RN1</text>
<text x="81.2" y="17">RN2</text>
<text x="89.9" y="15.2">33R</text>
<text x="81.2" y="27.3">RN3</text>
<text x="89.9" y="25.6">33R</text>
<text x="89.9" y="35.9">33R</text>
<text x="81.2" y="37.7">RN4</text>
<text x="89.9" y="46.3">33R</text>
<text x="169.3" y="44.6">J4</text>
<text x="81.2" y="48">RN5</text>
<text x="81.2" y="58.4">RN6</text>
<text x="89.9" y="56.7">33R</text>
<text x="209" y="61.8">C48</text>
<text x="209" y="63.6">0.1uF</text>
<text x="219.4" y="61.8">C47</text>
<text x="219.4" y="63.6">0.1uF</text>
<text x="81.2" y="68.8">RN7</text>
<text x="89.9" y="67">33R</text>
<text x="89.9" y="77.4">33R</text>
<text x="81.2" y="79.1">RN8</text>
<text x="81.2" y="89.5">RN9</text>
<text x="89.9" y="87.8">33R</text>
<text x="169.3" y="86">HEADER 20x2/M</text>
<text x="89.9" y="98.1">33R</text>
<text x="169.3" y="98.1">J5</text>
<text x="81.2" y="103.3">RN10</text>
<text x="81.2" y="113.7">RN13</text>
<text x="89.9" y="112">33R</text>
<text x="209" y="115.4">C50</text>
<text x="209" y="117.1">0.1uF</text>
<text x="219.4" y="115.4">C49</text>
<text x="219.4" y="117.1">0.1uF</text>
<text x="81.2" y="124">RN11</text>
<text x="89.9" y="122.3">33R</text>
<text x="81.2" y="134.4">RN12</text>
<text x="89.9" y="132.7">33R</text>
<text x="89.9" y="143">33R</text>
<text x="169.3" y="139.6">HEADER 20x2/M</text>
<text x="81.2" y="144.8">RN14</text>
<text x="81.2" y="155.1">RN15</text>
<text x="89.9" y="153.4">33R</text>
<text x="81.2" y="165.5">RN16</text>
<text x="89.9" y="163.8">33R</text>
<text x="81.2" y="175.9">RN17</text>
<text x="89.9" y="174.1">33R</text>
<text x="89.9" y="184.5">33R</text>
<text x="81.2" y="186.2">RN18</text>
<text x="89.9" y="194.9">33R</text>
</g>
<g font-size="1.5">
<text x="82.6" y="8.3">1</text>
<text x="82.6" y="10">2</text>
<text x="82.6" y="11.7">3</text>
<text x="91.1" y="11.7">6</text>
<text x="91.1" y="10">7</text>
<text x="91.1" y="8.3">8</text>
<text x="82.6" y="13.5">4</text>
<text x="91.1" y="13.5">5</text>
<text x="82.6" y="18.6">1</text>
<text x="82.6" y="20.4">2</text>
<text x="82.6" y="22.1">3</text>
<text x="82.6" y="23.8">4</text>
<text x="91.1" y="23.8">5</text>
<text x="91.1" y="22.1">6</text>
<text x="91.1" y="20.4">7</text>
<text x="91.1" y="18.6">8</text>
<text x="82.6" y="29">1</text>
<text x="91.1" y="29">8</text>
<text x="82.6" y="30.7">2</text>
<text x="82.6" y="32.5">3</text>
<text x="82.6" y="34.2">4</text>
<text x="91.1" y="34.2">5</text>
<text x="91.1" y="32.5">6</text>
<text x="91.1" y="30.7">7</text>
<text x="82.6" y="39.4">1</text>
<text x="82.6" y="41.1">2</text>
<text x="91.1" y="41.1">7</text>
<text x="91.1" y="39.4">8</text>
<text x="82.6" y="42.8">3</text>
<text x="82.6" y="44.6">4</text>
<text x="91.1" y="44.6">5</text>
<text x="91.1" y="42.8">6</text>
<text x="82.6" y="49.7">1</text>
<text x="82.6" y="51.5">2</text>
<text x="82.6" y="53.2">3</text>
<text x="91.1" y="53.2">6</text>
<text x="91.1" y="51.5">7</text>
<text x="91.1" y="49.7">8</text>
<text x="168.9" y="48">1</text>
<text x="168.9" y="49.7">3</text>
<text x="168.9" y="51.5">5</text>
<text x="168.9" y="53.2">7</text>
<text x="179.2" y="48">2</text>
<text x="179.2" y="49.7">4</text>
<text x="179.2" y="51.5">6</text>
<text x="179.2" y="53.2">8</text>
<text x="188.3" y="48.7">+5.0V</text>
<text x="82.6" y="54.9">4</text>
<text x="91.1" y="54.9">5</text>
<text x="152" y="60">clk</text>
<text x="168.1" y="56.6">11</text>
<text x="168.1" y="58.4">13</text>
<text x="168.9" y="54.9">9</text>
<text x="179.2" y="54.9">10</text>
<text x="179.2" y="56.6">12</text>
<text x="179.2" y="58.4">14</text>
<text x="205.2" y="56.3">+5.0V</text>
<text x="215.6" y="56.3">+3.3V</text>
<text x="82.6" y="60.1">1</text>
<text x="82.6" y="61.8">2</text>
<text x="82.6" y="63.6">3</text>
<text x="82.6" y="65.3">4</text>
<text x="91.1" y="65.3">5</text>
<text x="91.1" y="63.6">6</text>
<text x="91.1" y="61.8">7</text>
<text x="91.1" y="60.1">8</text>
<text x="168.1" y="60.1">15</text>
<text x="168.1" y="61.8">17</text>
<text x="168.1" y="63.6">19</text>
<text x="168.1" y="65.3">21</text>
<text x="179.2" y="60.1">16</text>
<text x="179.2" y="61.8">18</text>
<text x="179.2" y="63.6">20</text>
<text x="179.2" y="65.3">22</text>
<text x="82.6" y="70.5">1</text>
<text x="91.1" y="70.5">8</text>
<text x="168.1" y="67">23</text>
<text x="168.1" y="68.7">25</text>
<text x="168.1" y="70.5">27</text>
<text x="179.2" y="67">24</text>
<text x="179.2" y="68.7">26</text>
<text x="179.2" y="70.5">28</text>
<text x="82.6" y="72.2">2</text>
<text x="82.6" y="73.9">3</text>
<text x="82.6" y="75.6">4</text>
<text x="91.1" y="75.6">5</text>
<text x="91.1" y="73.9">6</text>
<text x="91.1" y="72.2">7</text>
<text x="168.1" y="72.2">29</text>
<text x="168.1" y="73.9">31</text>
<text x="168.1" y="75.6">33</text>
<text x="168.1" y="77.4">35</text>
<text x="179.2" y="72.2">30</text>
<text x="179.2" y="73.9">32</text>
<text x="179.2" y="75.6">34</text>
<text x="179.2" y="77.4">36</text>
<text x="82.6" y="80.8">1</text>
<text x="82.6" y="82.5">2</text>
<text x="91.1" y="82.5">7</text>
<text x="91.1" y="80.8">8</text>
<text x="156.5" y="81.6">+3.3V</text>
<text x="168.1" y="79.1">37</text>
<text x="168.1" y="80.8">39</text>
<text x="179.2" y="79.1">38</text>
<text x="179.2" y="80.8">40</text>
<text x="188.3" y="81.6">+3.3V</text>
<text x="82.6" y="84.3">3</text>
<text x="82.6" y="86">4</text>
<text x="91.1" y="86">5</text>
<text x="91.1" y="84.3">6</text>
<text x="82.6" y="91.2">1</text>
<text x="82.6" y="92.9">2</text>
<text x="82.6" y="94.6">3</text>
<text x="91.1" y="94.6">6</text>
<text x="91.1" y="92.9">7</text>
<text x="91.1" y="91.2">8</text>
<text x="82.6" y="96.4">4</text>
<text x="91.1" y="96.4">5</text>
<text x="168.9" y="101.6">1</text>
<text x="179.2" y="101.6">2</text>
<text x="82.6" y="105">1</text>
<text x="82.6" y="106.7">2</text>
<text x="91.1" y="106.7">7</text>
<text x="91.1" y="105">8</text>
<text x="168.9" y="103.3">3</text>
<text x="168.9" y="105">5</text>
<text x="168.9" y="106.7">7</text>
<text x="179.2" y="103.3">4</text>
<text x="179.2" y="105">6</text>
<text x="179.2" y="106.7">8</text>
<text x="188.3" y="102.3">+5.0V</text>
<text x="82.6" y="108.5">3</text>
<text x="82.6" y="110.2">4</text>
<text x="91.1" y="110.2">5</text>
<text x="91.1" y="108.5">6</text>
<text x="152" y="113.5">clk</text>
<text x="168.1" y="110.2">11</text>
<text x="168.1" y="111.9">13</text>
<text x="168.1" y="113.6">15</text>
<text x="168.9" y="108.5">9</text>
<text x="179.2" y="108.5">10</text>
<text x="179.2" y="110.2">12</text>
<text x="179.2" y="111.9">14</text>
<text x="179.2" y="113.6">16</text>
<text x="205.2" y="109.9">+5.0V</text>
<text x="215.6" y="109.9">+3.3V</text>
<text x="82.6" y="115.4">1</text>
<text x="82.6" y="117.1">2</text>
<text x="82.6" y="118.8">3</text>
<text x="91.1" y="118.8">6</text>
<text x="91.1" y="117.1">7</text>
<text x="91.1" y="115.4">8</text>
<text x="168.1" y="115.4">17</text>
<text x="168.1" y="117.1">19</text>
<text x="168.1" y="118.8">21</text>
<text x="179.2" y="115.4">18</text>
<text x="179.2" y="117.1">20</text>
<text x="179.2" y="118.8">22</text>
<text x="82.6" y="120.5">4</text>
<text x="82.6" y="125.7">1</text>
<text x="91.1" y="120.5">5</text>
<text x="91.1" y="125.7">8</text>
<text x="168.1" y="120.5">23</text>
<text x="168.1" y="122.3">25</text>
<text x="168.1" y="124">27</text>
<text x="168.1" y="125.7">29</text>
<text x="179.2" y="120.5">24</text>
<text x="179.2" y="122.3">26</text>
<text x="179.2" y="124">28</text>
<text x="179.2" y="125.7">30</text>
<text x="82.6" y="127.5">2</text>
<text x="82.6" y="129.2">3</text>
<text x="82.6" y="130.9">4</text>
<text x="91.1" y="130.9">5</text>
<text x="91.1" y="129.2">6</text>
<text x="91.1" y="127.5">7</text>
<text x="168.1" y="127.5">31</text>
<text x="168.1" y="129.2">33</text>
<text x="168.1" y="130.9">35</text>
<text x="179.2" y="127.5">32</text>
<text x="179.2" y="129.2">34</text>
<text x="179.2" y="130.9">36</text>
<text x="82.6" y="136.1">1</text>
<text x="82.6" y="137.8">2</text>
<text x="91.1" y="137.8">7</text>
<text x="91.1" y="136.1">8</text>
<text x="156.5" y="135.1">+3.3V</text>
<text x="168.1" y="132.7">37</text>
<text x="168.1" y="134.4">39</text>
<text x="179.2" y="132.7">38</text>
<text x="179.2" y="134.4">40</text>
<text x="188.3" y="135.1">+3.3V</text>
<text x="82.6" y="139.6">3</text>
<text x="82.6" y="141.3">4</text>
<text x="91.1" y="141.3">5</text>
<text x="91.1" y="139.6">6</text>
<text x="82.6" y="146.5">1</text>
<text x="82.6" y="148.2">2</text>
<text x="82.6" y="149.9">3</text>
<text x="91.1" y="149.9">6</text>
<text x="91.1" y="148.2">7</text>
<text x="91.1" y="146.5">8</text>
<text x="82.6" y="151.6">4</text>
<text x="91.1" y="151.6">5</text>
<text x="82.6" y="156.8">1</text>
<text x="82.6" y="158.6">2</text>
<text x="82.6" y="160.3">3</text>
<text x="91.1" y="160.3">6</text>
<text x="91.1" y="158.6">7</text>
<text x="91.1" y="156.8">8</text>
<text x="82.6" y="162">4</text>
<text x="82.6" y="167.2">1</text>
<text x="91.1" y="162">5</text>
<text x="91.1" y="167.2">8</text>
<text x="82.6" y="168.9">2</text>
<text x="82.6" y="170.6">3</text>
<text x="82.6" y="172.4">4</text>
<text x="91.1" y="172.4">5</text>
<text x="91.1" y="170.6">6</text>
<text x="91.1" y="168.9">7</text>
<text x="82.6" y="177.5">1</text>
<text x="82.6" y="179.3">2</text>
<text x="91.1" y="179.3">7</text>
<text x="91.1" y="177.5">8</text>
<text x="82.6" y="181">3</text>
<text x="82.6" y="182.7">4</text>
<text x="91.1" y="182.7">5</text>
<text x="91.1" y="181">6</text>
<text x="82.6" y="187.9">1</text>
<text x="82.6" y="189.6">2</text>
<text x="82.6" y="191.4">3</text>
<text x="91.1" y="191.4">6</text>
<text x="91.1" y="189.6">7</text>
<text x="91.1" y="187.9">8</text>
<text x="82.6" y="193.1">4</text>
<text x="91.1" y="193.1">5</text>
<text x="212.5" y="194.9">Title</text>
<text x="212.5" y="200">Size</text>
<text x="219.4" y="200">Document Number</text>
<text x="269.5" y="200">Rev</text>
<text x="212.5" y="205.2">Date:</text>
<text x="221.5" y="205.2">Friday, March 10, 2017</text>
<text x="247" y="205.2">Sheet</text>
<text x="255.7" y="205.2">10</text>
<text x="260.9" y="205.2">of</text>
<text x="266" y="205.2">11</text>
</g>
<g font-size="1.2">
<text x="29.1" y="1.3">5</text>
<text x="83.6" y="1.3">4</text>
<text x="138.2" y="1.3">3</text>
<text x="192.8" y="1.3">2</text>
<text x="247.4" y="1.3">1</text>
<text x=".5" y="28.3">D</text>
<text x="275.1" y="28.3">D</text>
<text x=".5" y="79.2">C</text>
<text x="275.1" y="79.2">C</text>
<text x=".5" y="130.2">B</text>
<text x="275.1" y="130.2">B</text>
<text x=".5" y="181.1">A</text>
<text x="275.1" y="181.1">A</text>
<text x="29.1" y="206.8">5</text>
<text x="83.6" y="206.8">4</text>
<text x="138.2" y="206.8">3</text>
<text x="192.8" y="206.8">2</text>
<text x="247.4" y="206.8">1</text>
</g>
</svg>
